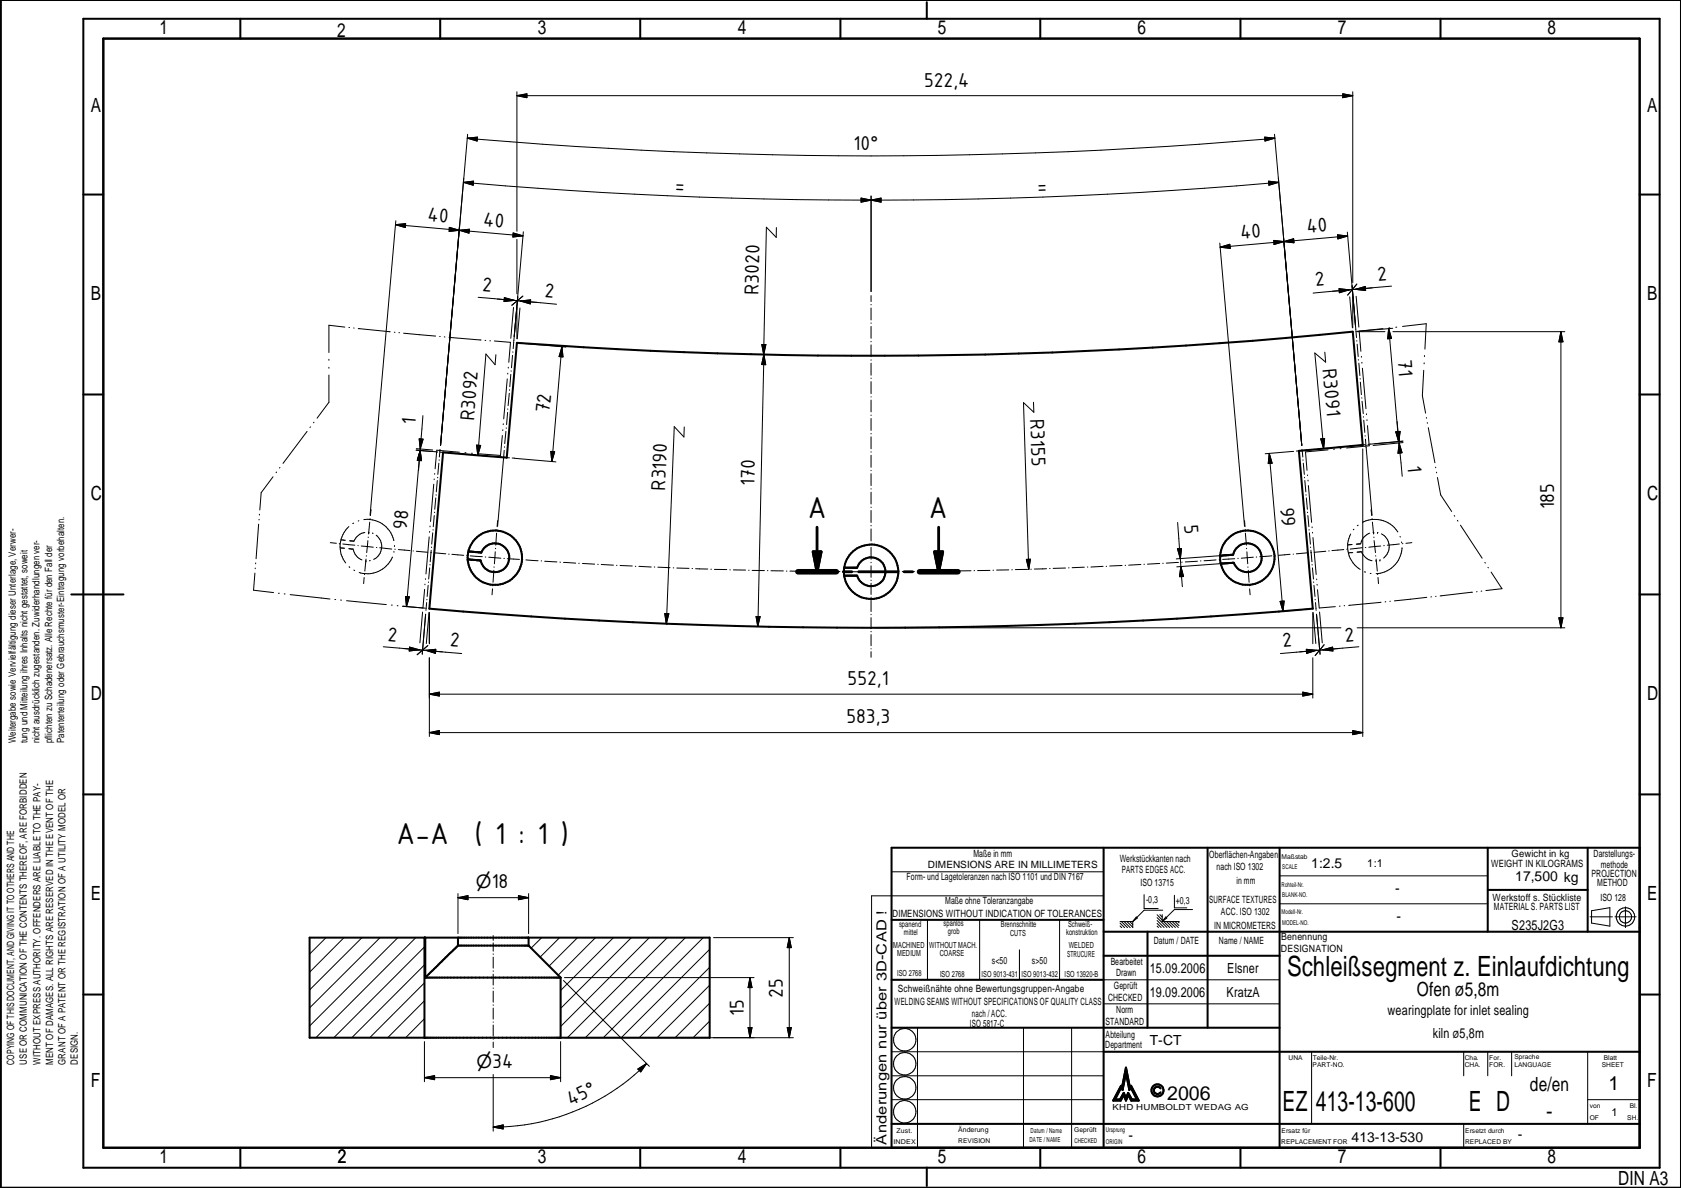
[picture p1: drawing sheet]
<svg xmlns="http://www.w3.org/2000/svg" width="420mm" height="297mm" viewBox="0 0 420 297" stroke-linecap="round" stroke-linejoin="round" font-family="sans-serif">
<g fill="none" stroke="#000" stroke-width=".25">
<path d="M116.8 34.5l2.5-.2-.1 1zM116.8 34.5a1147.5 1147.5 0 0 0 201.7 0M116.8 33.6l-6.7 77.7M129.2 23.9l2.4-.5v1zM129.2 23.9h208.8M129.2 22.9v34.9M316 34.3l2.5 .2-2.4 .8zM318.4 33.6l6.8 77.7M335.5 23.4l2.5 .5-2.5 .5zM338 22.9v47.7M98.8 56.2l2.5-.3v1zM98.8 56.2l31.9 2.7"/>
<path d="M98.9 55.2l-6.4 73.6M112.3 56.8l2.5 .8-2.6 .2zM114.8 57.6l2.5-.3-.1 1zM115.8 45.6l2.5-.3-.1 1zM115.8 45.6a1168.5 1168.5 0 0 0 203.7 0M128.2 58.2l2.5 .7-2.6 .3zM129.2 59.8v13.6M130.8 57.9l-2.5 27.4M194 56.9l-.1 2.4-2.4-2.5-2.2 99.8M215.1 49.5l2.5 .5-2.5 .5zM215.1 49.5l5 1v-1l-5 1zM217.6 50l2.5-.5v1z"/>
<path d="M217.6 49v23.9M317 45.3l2.5 .3-2.5 .7zM334.2 58.7l2.5 .3-2.4 .7zM336.6 58l2.1 24.5M336.7 59l-31.8 2.8M119.5 74.3l9 .8M124.3 74.7l4.9 .5M126 74.4l2.5 .7-2.6 .3zM128.3 76.8l-.7 7.7M128.5 75.1l.7 .1M129.2 76.9v7.8M129.2 75.2l5 .4"/>
<path d="M129.2 75.2h.8M129.4 74.2l-.9 9.9M129.9 77l-.7 7.7M130 75.2l2.6-.3-.1 1.1zM130 75.2l9.1 .8M130.6 74l-2.7 2.3M217.6 73.9v1.5M217.6 76.1v.1M217.6 77v3M304.8 60.8l6.1 70.7M304.9 61.8l2.4-.7 .1 1zM318.3 60.1l2.5 .3-2.5 .7z"/>
<path d="M318.3 60.1v1l4.9-1.4 .1 1zM320.8 60.4l2.4-.7 .1 1zM334.6 72.2l2.5 .2-2.5 .8zM337.1 72.4l-9 .9M337.2 74.2l.7 7.7M337.9 72.4h-.8M337.9 72.4l-5 .4M338 74.1v7.8M338.7 72.3l2.4-.7 .1 1zM338.7 72.3l-.8 .1M338.8 74.1l.7 7.7M339 71l-2.3 2.8"/>
<path d="M342.9 71.9l-5 .5M347.7 71.5l-6.5 .6M82.2 89.8v.3M82.2 91.8v.2M82.2 93.7v6.8l-3 4M86.2 81.8l-4-.5v6.8M87.2 81.8l.1 .1M88.4 82h.1M89.5 82.1l8 .8M98.5 83l.2 .1M99.7 83.2h.1M100.8 83.3l8 .7"/>
<path d="M109.9 84.1h.1M111 84.2h.2M112.2 84.3l8 .7M121.2 85.1h.2M122.4 85.2h.2M123.5 85.2l4 .4-.4 5M123.9 88.7l-.2 2.5-2.3-2.7-2 25.3M126.7 94.7l-.8 10M126.9 93.3v.2M127 91.8v.2M127.2 98.3l-.2 3.1M127.3 97.4v.1"/>
<path d="M127.6 93.6l-.2 3.1M127.7 92.7v.1M128.1 88.8l-.3 3.1M128.1 87.9v.2M128.3 85.4l-.1 1.7M130.1 85.8l11.3 1M140.4 86.7l.3 2.5-1-.1zM140.4 86.7l-2.5 28.7M190.3 86.1h1.1l-.6 2.5zM190.3 86.1h1.1l-1.1 5 1 .1zM190.9 88.6l.4 2.6-1-.1zM217.6 80.7v.1"/>
<path d="M217.6 81.6v2.9M217.6 85.3v.1M217.6 86.2v3M217.6 89.9v.2M217.6 90.8v3M217.6 94.5v.1M217.6 95.4v3M217.6 99.1v.1M217.6 100v3M331 88l.2 2.5-2.7-2.3 2.2 23.9M338.8 82.7l.1 1.7M339 85.1v.2"/>
<path d="M339 82.9h7M339.1 86l.2 3.1M339.4 89.9v.1M339.5 90.8l.3 3.1M339.8 94.6v.1M339.9 95.5l.2 3.1M340.1 89.1v.2M340.2 99.4l.1 .1M340.3 90.6v.2M340.4 92l.9 10.2M345.5 82.1l-5.9 .7 .4 5M347 82.1l.7 2.5-1 .1z"/>
<path d="M347 82.1l2.5 28.3M347.3 81.9l-.3 .1M348 82.1l-9 .7M348 82.9h43M349 81.8h-.3M350.4 81.6l6-.7-.4 6.4M355.7 92.5l-.3 6.4 .8 4.4M355.8 90.7v.2M355.9 88.9v.2M390 82.9l.5 2.5h-1zM390 82.9v74M68.2 119.2l-2.9 3.9-.4 4.4"/>
<path d="M69.1 118l-.1 .1M69.9 116.8l-.1 .2M76.7 107.8l-6 8M77.6 106.7l-.2 .2M78.5 105.5l-.2 .2M104 112.1l4.1 .4M104.7 109.7l1 .1-.7 2.4zM105 112.6l.2 2.5-.9-.1zM105 112.6l.3 2.5h-1zM105 112.6l-3.4 39M105 112.6l-.4 5M105 112.2v.4"/>
<path d="M105.7 103.9l-.7 8.3M107.7 112.9l-3.7-.4 5.3 .5M108.5 119.7v.2M108.6 118.4v.1M109.3 119.3v.1M109.6 115.8l-.2 2.8M109.7 114.9v.2M109.9 112.6l-.1 1.6M109.9 112.3v.2M110 113l1.3 .1M112 113.2l2 .2M114.6 113.4h.1"/>
<path d="M114.8 113l-5.7-.5-.4 4.7M115.4 113.5l2.5 .2M116.2 113.2h.2M117.8 113.3h.2M118.6 113.7h.1M119.1 111.3h1l-.7 2.5zM119.4 113.8l2.5 .2M122.6 114h.1M123.4 114.1l1.9 .2M125.5 108.8l-.5 5-5.5-.4M125.6 107.4v.2M125.8 105.9l-.1 .2"/>
<path d="M125.8 114.4l-1.5 17.1M126 112.6l-.1 1.7M126 114.3l1.3 .1M126.1 111.7v.1M126.4 107.8l-.3 3.1M126.5 106.9v.2M126.8 103.1l-.2 3M126.9 102.2v.1M128 114.5h.6M128.6 114.6l10.3 .8M137.6 112.8l1 .1-.7 2.5zM171 106.7l-.1 2.5-2.4-2.6-2 49.3"/>
<path d="M217.6 103.7v.1M217.6 104.6v3M217.6 108.3v.2M217.6 109.2v3M217.6 112.9v.1M217.6 113.8v3M217.6 117.6h.1M217.6 118.4v3M258.2 100.5l.1 2.5-2.6-2.4 1.3 41.7M317.1 113.3l.7 2.5-.9 .1zM317.1 113.3l3.5 39.5M323.2 112.8l-7.1 .6"/>
<path d="M325.2 112.6l-1.3 .1M325.3 112.3v.2M325.4 112.6l.1 1.6M325.5 114.9v.2M325.6 115.8l.3 2.8M325.9 119.3v.1M326.7 118.7v.2M327.8 112.4l-1.9 .2M328.5 112.3h.1M330 109.7l1-.1-.3 2.5zM331.8 112.4l-5.6 .5 .4 4.7M331.8 112l-2.6 .2"/>
<path d="M332.6 111.9l-.1 .1M333.4 112.3h-.2M334.8 112.1h.3M335.8 111.6l-2.6 .3M336.4 111.6h.1M339.1 111.3l-1.9 .2M340.3 100.3l.3 3.1M340.5 112.2v71.9M340.7 104.1v.2M340.7 105l.3 3.1M341.1 108.9v.1M341.1 111.1l-1.3 .2"/>
<path d="M341.2 109.8l.1 1.7M341.3 111.6l1.5 17.2M341.4 103.4v.2M341.5 104.9v.2M341.7 106.4l.4 5-5.6 .6M348.7 108l1.1-.1-.3 2.5zM348.8 107.9l1-.1-.3 2.6zM349.1 105.4l.4 5M349.5 110.4l.1 .3M349.6 110.7l.7 2.5-1 .1zM349.6 110.7l.7 8.3M350.4 110.3l-8.6 .8"/>
<path d="M350.6 110.6l-7.5 .7M350.6 110.2l-7.2 .7M356.4 104.4v.1M356.6 105.6v.2M356.9 106.9l1.6 8.8M358.7 116.8v.1M358.9 118v.2M359.1 119.3l.9 4.4 2.7 4.1M64.6 131l-.6 8.6M64.7 129.8v.2M64.8 128.5v.2M82.5 135.6l1.5 .2"/>
<path d="M84.8 135.9h.1M85 136.9l1.1 .1M85.2 134.9l1 .1M85.6 136l3.1 .3M87.1 137.2h1.1a3.6 3.6 0 0 0 2.2 2.7M87.2 131.6a6.7 6.7 0 0 0-.8 9.1M88.4 130.8h-.3M89.4 136.3l.1 .1M89.7 130.2h-.2M90.3 136.5l1.5 .1M90.9 129.9a6.8 6.8 0 0 1 7.5 5.2M91.2 133.1a3.6 3.6 0 0 0-2.8 2.1h-1.1"/>
<path d="M91.4 139.7l-.2 3M91.5 138.9v.1M91.8 136.6l-.2 1.5M91.8 136.6l1.5 .2M91.9 135.1l-.1 1.5M92 134.2v.2M92 133h.2M92.2 133h.1M92.4 130.5l-.3 3M92.5 129.6v.1M92.7 127.4l-.2 1.5M93.1 133.3h.1"/>
<path d="M94 133.8a3.6 3.6 0 0 1-.6 6M94 136.9h.2M94.9 136.9l3 .3M98 139.2a6.8 6.8 0 0 1-8.2 3.9M98.4 137.8v.2M98.6 136.3v.3M98.6 137.3h.2M99.5 137.4l2.9 .2M103.2 137.7h.1M104 137.8l2.9 .2M107.2 134.2l-.8 9.3M107.4 132.8l-.1 .2"/>
<path d="M107.4 131.5v.2M107.7 138.1h.1M107.7 137.5l-.2 2.9M107.8 136.7v.2M108.1 133.2l-.2 2.8M108.2 132.4v.1M108.4 121l-.8 9.3M108.5 138.2l2.9 .2M108.5 128.9l-.3 2.7M108.6 128v.1M108.9 124.5l-.3 2.8M109 123.7v.1"/>
<path d="M109.3 120.1l-.3 2.8M112.1 138.5h.1M112.9 138.5l3 .3M116.6 138.8l.2 .1M117.5 138.9l3 .2M121.2 139.2h.2M122.1 139.3l3 .2M123.7 137.9l-.2 3M123.8 137v.2M124.1 133.3l-.2 3M124.2 132.4v.1M124.3 130.1l-.1 1.5"/>
<path d="M125.9 139.6h.1M126.7 139.6l3.1 .2M130.5 139.9h.1M131.4 139.9l3 .3M217.6 122.1v.2M217.6 123v3M217.6 126.7v.2M217.6 127.6v3M217.6 131.3v.1M217.6 132.2v3M217.6 136h.1M217.6 136.8v3"/>
<path d="M256.4 139.8h1.1l-.5 2.5zM294.2 137.2l1-.1-.3 2.5zM294.2 130.6l.7 9M294.9 139.6l.5 7M303.8 139.9l-3 .3M304.6 139.9h.1M305.5 138.8l-11.6 .9M308.5 139.6l-3 .2M309.3 139.6h.1M310.9 130.1l.2 1.5M311.1 132.4v.1M311.2 133.3l.2 3"/>
<path d="M311.5 137v.2M311.5 137.9l.1 1.5M311.6 139.4l.2 1.5M311.6 139.4l-1.5 .1M313.1 139.3l-1.5 .1M313.9 139.2h.1M317.8 138.9l-3 .2M318.6 138.8l-.1 .1M322.3 138.5l-2.9 .3M323.1 138.5h.1M326 120.1l.3 2.8M326.3 123.7v.1"/>
<path d="M326.4 124.5l.2 2.8M326.7 128v.1M326.8 138.2l-2.9 .2M326.8 128.9l.2 2.7M326.8 120v.2M326.9 121.4l.8 9.1M327.1 132.4v.1M327.2 133.2l.2 2.8M327.5 136.7v.2M327.5 138.1h.2M327.5 137.5l.3 2.9M327.8 131.7v.2"/>
<path d="M327.9 133l.1 .2M328 134.4l.8 9.2M331.3 137.8l-3 .2M332 137.7h.1M335.7 137.4l-2.9 .2M336.5 137.3h.1M337.5 133.5a6.7 6.7 0 0 0 2.3 8.8M337.8 136.1l-1.1 .1M338 138.1l-1.1 .1M338.3 132.3l-.2 .1M339 138l1.1-.1a3.8 3.8 0 0 0 2.7 2.3M339.3 131.3l-.2 .1"/>
<path d="M340.4 136.9l-3 .3M340.4 130.5a6.8 6.8 0 0 1 8.8 2.5M341.1 136.9h.1M342.2 133.3a3.4 3.4 0 0 0-2.2 2.6l-1.1 .1M342.6 127.4l.1 1.5M342.8 129.6v.1M342.9 130.5l.3 3M343.1 133h.1M343.2 133h.1M343.3 134.2v.2M343.3 135.1l.2 1.5M343.5 136.6l.2 1.5"/>
<path d="M343.5 136.6l-1.5 .2M343.7 138.9v.1M343.8 139.7l.3 3M344.2 133.1h.1M344.8 140h.1M344.9 139.9l-.1 .1M345 136.5l-1.5 .1M345.1 133.4a3.6 3.6 0 0 1 .6 6.1M345.9 136.3l-.2 .1M349.6 136l-3 .3M349.8 134.1l.1 .1M350.2 135.5v.2"/>
<path d="M350.3 136.9a6.8 6.8 0 0 1-6.5 6.5M350.4 135.9h.1M352.8 135.6l-1.5 .2M363.3 128.9l.2 .1M364.1 130l.2 .3M364.9 131.3l5.4 8.2M63.7 143.2l-.4 4.3 5 .6M63.8 142v.1M63.9 140.7v.2M69.6 148.3h.2M71 148.4h.2M72.5 148.6l9.9 1.1"/>
<path d="M83.7 149.8h.2M85.1 150h.2M86.6 150.1l9.9 1M87.2 141.7l.2 .1M88.4 142.5l.2 .1M91 144.3l-.1 1.6M91.1 143.5v.1M91.3 140.2h.1M91.4 140.2h.1M92.5 140.1l-.2 .1M97.8 151.2h.2M99.2 151.4h.2"/>
<path d="M100.5 151.5l5.8 .5M101.3 149.1l1 .1-.7 2.4zM105.6 153l-.7 7.7M106.1 147.3l-.4 4.7-5-.5M106.2 146v.2M106.3 144.6v.2M106.3 153.5l-.8 10M106.4 152.4v.2M106.6 150.6l-.1 1.6M106.7 149.8l-.1 .1M107 146.3l-.3 2.8M107.1 145.4v.2"/>
<path d="M107.2 153.1l-.7 7.7M107.3 153.1v7.8M107.4 141.9l-.3 2.8M107.4 141.1v.1M123.1 147.2l-.2 1.5M123.1 146.3v.1M123.4 142.5l-.2 3M123.4 141.7v.1M135.2 140.2h.1M136.1 140.3l3 .2M139.9 140.5h.1M140.8 140.6l3 .1"/>
<path d="M144.6 140.8h.1M145.5 140.8l3.1 .2M149.3 141h.2M150.2 141.1l3.1 .2M154 141.3h.2M154.9 141.3l3.1 .2M158.7 141.6h.2M159.6 141.6l3.1 .1M163.5 141.7h.1M164.4 141.8l3 .1M166.1 153.4h1l-.6 2.5zM168.2 141.9h.1"/>
<path d="M169.1 142l3 .1M172.9 142.1h.1M173.8 142.1l3 .1M177.6 142.3h.1M178.5 142.3l3.1 .1M182.3 142.4h.2M183.2 142.4l3.1 .1M187 142.5h.2M187.9 142.6h3.1M188.9 154.1h1l-.6 2.5zM191.7 142.6l.2 .1M192.6 142.7h3.1"/>
<path d="M196.5 142.7h.1M197.4 142.7l3.1 .1M201.2 142.8h.1M202.1 142.8h3.1M205.9 142.9h.1M206.8 142.9h3.1M210.6 142.9h.1M211.5 142.9h3M215.2 142.9h.2M216.1 142.9h3.1M217.6 140.5v.2M217.6 141.4v2.9"/>
<path d="M217.6 145v.1M217.6 145.8v2.8M217.6 149.3v.1M217.6 150.1v2.7M217.6 153.5v.2M217.6 154.4v2.7M217.6 157.8v.1M217.6 158.6v2.8M218.7 156.9h116.3M219.9 142.9h.1M223.8 142.9h-3M224.5 142.9h.2"/>
<path d="M225.4 142.9h3.1M229.2 142.9h.2M230.1 142.8h3.1M234 142.8h.1M237.9 142.7l-3 .1M238.7 142.7h.1M242.6 142.7h-3M243.5 142.6l-.1 .1M247.3 142.6h-3M248.1 142.5h.1M252 142.4l-3 .1M252.9 142.4h-.1"/>
<path d="M256.7 142.3l-3 .1M257.5 142.3h.2M261.5 142.1l-3.1 .1M262.2 142.1h.2M266.2 142l-3.1 .1M267 141.9h.1M270.9 141.8l-3 .1M271.7 141.7h.1M275.6 141.6l-3 .1M276.4 141.6h.1M280.4 141.3l-3.1 .2M281.1 141.3h.1"/>
<path d="M285 141.1l-3 .2M285.8 141h.1M289.7 140.8l-3 .2M290.5 140.8h.1M294.4 140.6l-3 .1M295 141.6l.7 2.5h-1zM295.4 140.5h-.2M299.2 140.3l-3.1 .2M299.9 140.2h.2M305.6 140.8l-11.6 .9M311.8 141.7v.1M311.9 142.5l.2 3"/>
<path d="M312.2 146.3v.1M312.2 147.2l.1 1.5M319.8 150.3l1-.1-.2 2.6zM327 152.2l-7.4 .6M327.8 141.1v.1M327.9 141.9l.3 2.8M328 153.1v7.8M328.1 153.1l.7 7.7M328.2 145.4v.2M328.3 146.3l.3 2.8M328.6 149.8v.1M328.7 150.6l.1 1.6"/>
<path d="M328.8 152.4v.2M328.9 153.5l.9 10M329 144.7v.2M329.1 146v.2M329.2 147.4l.4 4.6 4-.4M329.7 153l.7 7.7M334.6 151.5h.2M336 151.4h-.2M339.1 156.9h51.9M340.9 142.9l.3 .1M342.3 143.3h.3M343.7 140.2h.2"/>
<path d="M344.2 143.5v.1M344.3 144.3l.1 1.6M345.1 150.5l-8.1 .8M346.2 150.4h-.1M347.4 150.3h-.1M356.5 149.3l-8.1 .9M357.7 149.2h-.2M358.8 149l-.1 .1M367.9 148l-8.1 1M368.9 147.9h.1M370.2 147.7l-.1 .1M371 140.6l.1 .1"/>
<path d="M371.8 141.8l.1 .1M372.6 143l2.7 4.1-4.1 .5M389.5 154.4h1l-.5 2.5zM95.8 161.7l9 .7M102.3 161.7l2.5 .7-2.6 .3zM103.1 162.3l12.3 1M104.8 162.4l1.6 .1M106.4 162.5l2.5-.2-.1 1zM106.4 162.5l2.4 .3M106.9 161.4l-2.7 2.2M107.3 173.5l2.5-.5v1zM107.3 173.5h220.7"/>
<path d="M107.3 164.4v19.7M217.6 162.1v.1M217.6 162.9v1.4M325.5 173l2.5 .5-2.5 .5zM326.4 162.3l2.5 .2-2.4 .8zM328 164.4v10.1M328.9 162.5l-2.5 .3M330.5 162.4l2.5-.7v1zM330.5 162.4l-1.6 .1M330.8 161.1l-2.2 2.8M339.5 161.7l-19.6 1.6M107.3 183.1l2.5-.5v1z"/>
<path d="M107.3 183.1h233.2M338 182.6l2.5 .5-2.5 .5zM222.8 217.9h52.9M319.7 218.9h52M81.5 234.4l-4.1 4.1M85.9 234.4l-8.5 8.6M90.4 234.4l-13 13M95 234.4l-17.6 17.5M99.4 234.4l-22 22M103.9 234.4l-25 25M106 236.7l-22.6 22.7M114.4 224.4l2.5-.5v1z"/>
<path d="M114.4 224.4h17.7M114.4 223.4v9.9M123.2 233.8v.2M123.2 234.2v.8M123.2 235.7v2M123.2 238.4v.1M123.2 239.2v2.8M129.5 223.9l2.6 .5-2.6 .5zM132.1 223.4v9.9M135.3 234.4l-2.6 2.6M139.8 234.4l-4.9 4.8M144.3 234.4l-7.1 7.1"/>
<path d="M148.8 234.4l-9.4 9.3M153.3 234.4l-13.2 13.2M157.8 234.4l-17.7 17.6M162.2 234.4l-22.1 22.2M166.7 234.4l-24.9 25M171.3 234.4l-25.1 25M175.7 234.4l-25 25M177.3 237.3l-22.1 22.1M178.3 234.4h19.9M197.2 234.4l.5 2.4h-1zM197.2 234.4v25M231.7 229.9v15"/>
<path d="M244.8 229.9v15M254.7 237.4v7.5M264.7 229.9v15M275.7 223.9h-57.9v63M279.8 230.7l1.2 1.2M279.8 231.4l.5 .5M279.8 230.3h3.2M280.2 230.3l1.5 1.6M280.9 230.3l1.5 1.6M281.6 230.3l1.4 1.5M282.3 230.3l.7 .8M283 230.3v1.6"/>
<path d="M283.9 229.2l.3 .2-1.2 .9zM285.9 223.6v3.5h3.5M289.1 229.4l2.5 2.4M289.1 230.1l1.7 1.7M289.1 230.8l1 1M289.1 231.5l.3 .3M289.1 228.6l1.3 1.4M289.8 228.6l.6 .6M290.4 230.3h4.3M290.4 228.6v1.7M290.5 227.5h-4.6l-2.9 2.8M290.8 230.3l1.4 1.5"/>
<path d="M291.3 229.2l.2 .2-1.1 .9zM291.5 230.3l1.5 1.5M292.2 230.3l1.5 1.5M292.9 230.3l1.5 1.5M293.4 223.8v3.1h3.1M293.6 230.3l1 1M294.3 230.3l.3 .4M298 227.3h-4.6l-3 3M319.7 225.9h52M397.3 229.1h5.6M397.7 227.6l4.5-.7v4.6l-4.5-.8zM403.5 229.1h5.3"/>
<path d="M406.1 226.7v5.2M106 259.1l-.2 .3M106 254.6l-4.7 4.8M106 250.1l-9.1 9.3M106 245.7l-13.6 13.7M106 241.2l-18.1 18.2M123.2 242.6v.2M123.2 243.5v2.7M123.2 246.9v.1M123.2 247.7v2.8M123.2 251.2v.1M123.2 252v2.7"/>
<path d="M123.2 255.4v.1M123.2 256.2v2.8M123.2 259.7h.1M140.8 245.1l21.4 21.4M141 259.4h57.2M141 244.3h47.4M177.3 255.2l-4.1 4.2M177.3 250.7l-8.6 8.7M177.3 246.2l-13.1 13.2M177.3 241.8l-17.6 17.6M186.9 256.8h1l-.5 2.6zM187.4 244.3l.5 2.5h-1z"/>
<path d="M187.4 244.3v15.1M196.7 256.8h1l-.5 2.6zM229.2 256.9v30M255.7 256.9v30M267.7 256.9v30M275.7 250.9h44M275.7 244.9h44M106 269.3l2.6-.5v1.1zM106 269.3h34.1M106 260.3v10.1M123.2 260.5v1.3M123.2 268.5v14.2"/>
<path d="M137.5 268.8l2.6 .5-2.6 .6zM140.1 260.3v10.1M159.4 267.2l2.1-1.4-1.4 2.1zM161.5 265.8a54.3 54.3 0 0 1-38.3 15.9M222.8 268.9h52.9M222.8 262.9h52.9M222.8 274.9h52.9M278.2 275.1l.4-.3 1.4 .3zM278.6 274.8h1.2l.2 .3zM280.1 271.8l-1.5 3-.4 .3zM280.1 271.4v.4l-1.9 3.3zM280.1 271.4l.3 .4h-.3z"/>
<path d="M280.1 271.8h.3l.1 .6zM280.7 273.7l.6 .7v.7zM280.7 273.7l-.7 1.4-.2-.3zM280.8 273.2l.5 1.2-.6-.7zM280.8 273.2l-.1 .5-.9 1.1zM281.3 268.1l1 3.7-.1 .6zM281.3 268.1l-.8 4.3-.1-.6zM281.3 266.9l1 4.9-1-3.7zM281.3 266.9v1.2l-.9 3.7zM281.9 273.2l.9 1.6-.9-1.1zM281.9 273.2v.5l-.6 .7zM281.9 273.7l.9 1.1-.2 .3z"/>
<path d="M281.9 273.7l-.6 1.4v-.7zM282.3 271.8h.3l-.4 .6zM282.6 271.8l1.9 3.3-.4-.3zM282.6 271.4v.4h-.3zM282.6 271.4l1.9 3.7-1.9-3.3zM282.6 275.1l1.5-.3 .4 .3zM282.8 274.8h1.3l-1.5 .3zM327.7 262.9v18M365.7 262.9v6M371.7 262.9v6M377.7 262.9v6M396.7 274.9h13"/>
<path d="M396.7 262.9v18M123.2 281.7l2.5-.5v1zM365.7 280.9v6"/>
<circle cx="406.1" cy="229.2" r="1.53"/>
<circle cx="406.1" cy="229.2" r="2.3"/>
<circle cx="226.1" cy="259.9" r="2.8"/>
<circle cx="226" cy="277.9" r="2.79"/>
<circle cx="226" cy="265.9" r="2.79"/>
<circle cx="226.1" cy="271.9" r="2.81"/>
</g>
<g fill="none" stroke="#000" stroke-width=".51">
<path d="M.2 0h419.8v296.9h-419.8zM20.8 4.7h393.9v287.2h-393.9zM25.8 9.6h383.9v277.3h-383.9zM60 4.7v4.9M110 4.7v4.9M160 4.7v4.9M210 4.7v4.9M231.6 .6v4.1M259.9 4.7v4.9M309.9 4.7v4.9M359.9 4.7v4.9M20.8 48.6h5"/>
<path d="M409.7 48.6h5M20.8 98.6h5M129.2 85.7a1208.1 1208.1 0 0 0 208.8-2.8l2.5 28.3-16 1.5 3.5 39.4a1276 1276 0 0 1-220.7 0l3.4-39 15.9 1.3zM409.7 98.6h5M117 137.8l3.3 .3a3.6 3.6 0 0 1 5.7-1.5 3.6 3.6 0 0 1-.5 5.9 3.6 3.6 0 0 1-5.4-2.4l-3.3-.3M304.9 138.9l3.1-.2a3.6 3.6 0 0 1 4.9-2.7 3.6 3.6 0 0 1 1.7 5.3 3.6 3.6 0 0 1-5.6 .5l-.7-1.1-3.3 .2M17.8 148.6h13M210.9 141.9h3.3a3.6 3.6 0 0 1 5.5-2 3.6 3.6 0 0 1 0 5.9 3.6 3.6 0 0 1-5.5-1.9h-3.3M409.7 148.6h5M20.8 198.6h5M409.7 198.6h5M275.7 211.9v75"/>
<path d="M301.7 211.9v45M319.7 211.9v75M371.7 211.9v21M396.7 211.9v21M409.7 211.9h-186.9v75M77.4 234.4h99.9v25h-99.9zM106 234.4v25M106.3 234.4v9.9M114.4 236.3h17.7M114.4 236.3l-8.1 8M114.4 234.4v1.9M132.1 234.4v1.9"/>
<path d="M132.1 236.3l8 8M222.8 229.9h52.9M275.7 238.9h44M275.7 232.9h134M286.7 232.9v24M371.7 222.4h25M20.8 248.6h5M106.3 244.3h33.8M140.1 244.3v15.1M222.8 256.9h96.9M222.8 244.9h52.9M409.7 248.6h5"/>
<path d="M275.7 262.9h134M281.3 268.1l.9 4.3 .4-.6 1.5 3h-1.3l-.9-1.6-.6 1.2-.5-1.2-1 1.6h-1.2l1.5-3 .4 .6zM281.3 266.9l1 4.9 .3-.4 1.9 3.7h-1.9l-.7-1.4-.6 1.4-.6-1.4-.7 1.4h-1.8l1.9-3.7 .3 .4zM290 272.1a.91 .91 0 0 0-1.4-.3 .91 .91 0 0 0 0 1.4 .91 .91 0 0 0 1.4-.2M60 286.9v5M160 286.9v5M210 286.9v5M222.8 280.9h186.9M231.6 291.8v4.6M259.9 286.9v5M309.9 286.9v5M359.9 286.9v5"/>
<circle cx="123.6" cy="139.4" r="6.8"/>
<circle cx="311.6" cy="139.4" r="6.8"/>
<circle cx="217.6" cy="142.9" r="6.8"/>
<circle cx="289.2" cy="272.5" r="1.5"/>
</g>
<g fill="#000">
<path d="M116.8 34.5l2.5-.2-.1 1zM129.2 23.9l2.4-.5v1zM316 34.3l2.5 .2-2.4 .8zM335.5 23.4l2.5 .5-2.5 .5zM98.8 56.2l2.5-.3v1zM112.3 56.8l2.5 .8-2.6 .2zM114.8 57.6l2.5-.3-.1 1zM115.8 45.6l2.5-.3-.1 1zM128.2 58.2l2.5 .7-2.6 .3zM215.1 49.5l2.5 .5-2.5 .5zM217.6 50l2.5-.5v1zM317 45.3l2.5 .3-2.5 .7z"/>
<path d="M320.8 60.4l2.4-.7 .1 1zM334.2 58.7l2.5 .3-2.4 .7zM126 74.4l2.5 .7-2.6 .3zM130 75.2l2.6-.3-.1 1.1zM304.9 61.8l2.4-.7 .1 1zM318.3 60.1l2.5 .3-2.5 .7zM334.6 72.2l2.5 .2-2.5 .8zM338.7 72.3l2.4-.7 .1 1zM140.4 86.7l.3 2.5-1-.1zM190.3 86.1h1.1l-.6 2.5zM190.9 88.6l.4 2.6-1-.1zM347 82.1l.7 2.5-1 .1z"/>
<path d="M390 82.9l.5 2.5h-1zM104.7 109.7l1 .1-.7 2.4zM105 112.6l.2 2.5-.9-.1zM105 112.6l.3 2.5h-1zM119.1 111.3h1l-.7 2.5zM137.6 112.8l1 .1-.7 2.5zM317.1 113.3l.7 2.5-.9 .1zM330 109.7l1-.1-.3 2.5zM348.7 108l1.1-.1-.3 2.5zM348.8 107.9l1-.1-.3 2.6zM349.6 110.7l.7 2.5-1 .1zM203.2 137.9h2l-1.1 5z"/>
<path d="M233.5 137.9h2l-1 5zM256.4 139.8h1.1l-.5 2.5zM294.2 137.2l1-.1-.3 2.5zM101.3 149.1l1 .1-.7 2.4zM166.1 153.4h1l-.6 2.5zM188.9 154.1h1l-.6 2.5zM295 141.6l.7 2.5h-1zM319.8 150.3l1-.1-.2 2.6zM389.5 154.4h1l-.5 2.5zM102.3 161.7l2.5 .7-2.6 .3zM106.4 162.5l2.5-.2-.1 1zM107.3 173.5l2.5-.5v1z"/>
<path d="M325.5 173l2.5 .5-2.5 .5zM326.4 162.3l2.5 .2-2.4 .8zM330.5 162.4l2.5-.7v1zM107.3 183.1l2.5-.5v1zM338 182.6l2.5 .5-2.5 .5zM114.4 224.4l2.5-.5v1zM129.5 223.9l2.6 .5-2.6 .5zM197.2 234.4l.5 2.4h-1zM186.9 256.8h1l-.5 2.6zM187.4 244.3l.5 2.5h-1zM196.7 256.8h1l-.5 2.6zM106 269.3l2.6-.5v1.1z"/>
<path d="M137.5 268.8l2.6 .5-2.6 .6zM159.4 267.2l2.1-1.4-1.4 2.1zM280.1 271.8l-1.5 3-.4 .3zM280.1 271.4v.4l-1.9 3.3zM278.6 274.8h1.2l.2 .3zM278.2 275.1l.4-.3 1.4 .3zM280.1 271.4l.3 .4h-.3zM280.1 271.8h.3l.1 .6zM281.3 268.1l-.8 4.3-.1-.6zM280.7 273.7l-.7 1.4-.2-.3zM280.8 273.2l.5 1.2-.6-.7zM280.8 273.2l-.1 .5-.9 1.1z"/>
<path d="M281.3 268.1l1 3.7-.1 .6zM280.7 273.7l.6 .7v.7zM281.9 273.7l-.6 1.4v-.7zM281.3 266.9v1.2l-.9 3.7zM281.9 273.2l.9 1.6-.9-1.1zM281.9 273.2v.5l-.6 .7zM282.3 271.8h.3l-.4 .6zM282.6 271.4v.4h-.3zM281.3 266.9l1 4.9-1-3.7zM282.6 271.4l1.9 3.7-1.9-3.3zM282.8 274.8h1.3l-1.5 .3zM281.9 273.7l.9 1.1-.2 .3z"/>
<path d="M282.6 271.8l1.9 3.3-.4-.3zM282.6 275.1l1.5-.3 .4 .3zM123.2 281.7l2.5-.5v1z"/>
</g>
<path d="M203.2 137.9h2l-1.1 5zM204.1 131.8v11.1M233.5 137.9h2l-1 5zM234.5 131.8v11.1M199.4 142.9h9.6M210.7 142.9h2.1M214.5 142.9h9.6M225.9 142.9h2.1M229.7 142.9h9.6" fill="none" stroke="#000" stroke-width=".71"/>
<path d="M199.4 142.9h9.6M229.7 142.9h9.6" fill="none" stroke="#000" stroke-width="1.4"/>
<g font-size="8.1">
<text x="201.9" y="129.4">A</text>
<text x="232.1" y="129.4">A</text>
<text x="99.1" y="211">A-A</text>
<text x="118.5" y="211">( 1 : 1 )</text>
</g>
<g font-size="7">
<text x="321.6" y="243.9">Schleißsegment z. Einlaufdichtung</text>
<text x="320.5" y="277.8">EZ</text>
<text x="328.8" y="277.6">413-13-600</text>
<text x="367" y="277.6">E D</text>
</g>
<g font-size="5.4">
<text x="230.9" y="21.7">522,4</text>
<text x="213.2" y="37.4">10°</text>
<text x="168.6" y="47.9" transform="rotate(2 168.6 47.9)">=</text>
<text x="259.2" y="48.2" transform="rotate(-2 259.2 48.2)">=</text>
<text x="106.8" y="55.3" transform="rotate(5 106.8 55.3)">40</text>
<text x="120.6" y="56.5" transform="rotate(5 120.6 56.5)">40</text>
<text x="310" y="59.8" transform="rotate(-5 310 59.8)">40</text>
<text x="326.6" y="58.3" transform="rotate(-5 326.6 58.3)">40</text>
<text x="328.7" y="71.6" transform="rotate(-5 328.7 71.6)">2</text>
<text x="344.3" y="70.2" transform="rotate(-5 344.3 70.2)">2</text>
<text x="120.4" y="72.8" transform="rotate(5 120.4 72.8)">2</text>
<text x="136" y="74.2" transform="rotate(5 136 74.2)">2</text>
<text x="189.5" y="73.7" transform="rotate(-89 189.5 73.7)">R3020</text>
<text x="349.2" y="90" transform="rotate(85 349.2 90)">71</text>
<text x="330.5" y="92.3" transform="rotate(85 330.5 92.3)">R3091</text>
<text x="103.8" y="106.3" transform="rotate(-85 103.8 106.3)">1</text>
<text x="118.4" y="105.3" transform="rotate(-85 118.4 105.3)">R3092</text>
<text x="137.3" y="103.3" transform="rotate(-85 137.3 103.3)">72</text>
<text x="257.4" y="104.8" transform="rotate(88 257.4 104.8)">R3155</text>
<text x="351.7" y="116.4" transform="rotate(85 351.7 116.4)">1</text>
<text x="166.2" y="122.6" transform="rotate(-88 166.2 122.6)">R3190</text>
<text x="188.5" y="121.5" transform="rotate(-89 188.5 121.5)">170</text>
<text x="295.8" y="131.3" transform="rotate(86 295.8 131.3)">5</text>
<text x="319.9" y="126.9" transform="rotate(85 319.9 126.9)">99</text>
<text x="388.3" y="127.3" transform="rotate(-90 388.3 127.3)">185</text>
<text x="101.6" y="132.4" transform="rotate(-85 101.6 132.4)">98</text>
<text x="96.7" y="160.1" transform="rotate(5 96.7 160.1)">2</text>
<text x="112.3" y="161.5" transform="rotate(5 112.3 161.5)">2</text>
<text x="320.5" y="161.7" transform="rotate(-5 320.5 161.7)">2</text>
<text x="336.1" y="160.3" transform="rotate(-5 336.1 160.3)">2</text>
<text x="211.8" y="171.2">552,1</text>
<text x="211.5" y="180.8">583,3</text>
<text x="122.8" y="221.9">18</text>
<text x="195.6" y="249.3" transform="rotate(-90 195.6 249.3)">25</text>
<text x="185.8" y="253.9" transform="rotate(-90 185.8 253.9)">15</text>
<text x="123" y="266.9">34</text>
<text x="142.7" y="276.4" transform="rotate(-26 142.7 276.4)">45°</text>
</g>
<g font-size="4.9">
<text x="39.8" y="8.6">1</text>
<text x="84.2" y="9.2">2</text>
<text x="134.4" y="8.5">3</text>
<text x="184.3" y="8.6">4</text>
<text x="234.3" y="8.5">5</text>
<text x="284.2" y="8.5">6</text>
<text x="334.3" y="8.6">7</text>
<text x="386.7" y="8.5">8</text>
<text x="22.7" y="28.1">A</text>
<text x="411.5" y="28.1">A</text>
<text x="22.7" y="75">B</text>
<text x="411.5" y="75">B</text>
<text x="22.7" y="125">C</text>
<text x="411.5" y="125">C</text>
<text x="22.7" y="175">D</text>
<text x="411.5" y="175">D</text>
<text x="22.7" y="225">E</text>
<text x="411.5" y="225">E</text>
<text x="354" y="249">Ofen ø5,8m</text>
<text x="22.7" y="271.6">F</text>
<text x="291.6" y="275">2006</text>
<text x="382.3" y="272.7">de/en</text>
<text x="401.8" y="272.5">1</text>
<text x="411.5" y="271.6">F</text>
<text x="386.3" y="279.3">-</text>
<text x="39.8" y="290.8">1</text>
<text x="84.4" y="290.8">2</text>
<text x="134.4" y="290.7">3</text>
<text x="184.3" y="290.8">4</text>
<text x="234.3" y="290.7">5</text>
<text x="284.2" y="290.7">6</text>
<text x="334.3" y="290.8">7</text>
<text x="386.7" y="290.7">8</text>
<text x="404.3" y="296.2">DIN A3</text>
</g>
<g font-size="4.6">
<text x="118.9" y="221.9">⌀</text>
<text x="119" y="266.9">⌀</text>
</g>
<g font-size="3.5">
<text x="327.6" y="217">1:2.5</text>
<text x="378.6" y="220.3">17,500 kg</text>
<text x="348.6" y="223.2">-</text>
<text x="348.9" y="230.2">-</text>
<text x="377.7" y="232.3">S235J2G3</text>
<text x="287.2" y="243.2">15.09.2006</text>
<text x="306.6" y="243.1">Elsner</text>
<text x="287.2" y="249.2">19.09.2006</text>
<text x="306.5" y="249.2">KratzA</text>
<text x="346.7" y="253.7">wearingplate for inlet sealing</text>
<text x="287.3" y="261.3">T-CT</text>
<text x="358" y="259.4">kiln ø5,8m</text>
<text x="221.5" y="286.1" transform="rotate(-90 221.5 286.1)">Änderungen nur über 3D-CAD !</text>
<text x="281.9" y="284.9">-</text>
<text x="337.7" y="285.4">413-13-530</text>
<text x="379.2" y="284.8">-</text>
</g>
<g font-size="2.8">
<text x="341.6" y="216.6">1:1</text>
<text x="402.6" y="279">1</text>
</g>
<g font-size="2.5">
<text x="3.9" y="185.8" transform="rotate(-90 3.9 185.8)">Weitergabe sowie Vervielfältigung dieser Unterlage, Verwer-</text>
<text x="6.9" y="185.8" transform="rotate(-90 6.9 185.8)">tung und Mitteilung ihres Inhalts nicht gestattet, soweit</text>
<text x="9.9" y="185.8" transform="rotate(-90 9.9 185.8)">nicht ausdrücklich zugestanden. Zuwiderhandlungen ver-</text>
<text x="13" y="185.8" transform="rotate(-90 13 185.8)">pflichten zu Schadenersatz. Alle Rechte für den Fall der</text>
<text x="16" y="185.8" transform="rotate(-90 16 185.8)">Patenterteilung oder Gebrauchsmuster-Eintragung vorbehalten.</text>
<text x="243.2" y="214.2">Maße in mm</text>
<text x="279.8" y="215.4">Werkstückkanten nach</text>
<text x="302.1" y="214.3">Oberflächen-Angaben</text>
<text x="377.7" y="214.1">Gewicht in kg</text>
<text x="398.2" y="214.2">Darstellungs-</text>
<text x="226.5" y="220">Form- und Lagetoleranzen nach ISO 1101 und DIN 7167</text>
<text x="231.9" y="216.8">DIMENSIONS ARE IN MILLIMETERS</text>
<text x="280.3" y="218.1">PARTS EDGES ACC.</text>
<text x="285" y="221.5">ISO 13715</text>
<text x="303.9" y="217.3">nach ISO 1302</text>
<text x="309" y="220.9">in mm</text>
<text x="372.6" y="216.8">WEIGHT IN KILOGRAMS</text>
<text x="397.6" y="219.1">PROJECTION</text>
<text x="399.1" y="221.4">METHOD</text>
<text x="400" y="216.8">methode</text>
<text x="236.1" y="226.1">Maße ohne Toleranzangabe</text>
<text x="286.4" y="225.7">-0,3</text>
<text x="293.8" y="225.8">+0,3</text>
<text x="302.1" y="225.6">SURFACE TEXTURES</text>
<text x="372.9" y="225.1">Werkstoff s. Stückliste</text>
<text x="373.2" y="227.5">MATERIAL S. PARTS LIST</text>
<text x="399.9" y="225.1">ISO 128</text>
<text x="223" y="229.1">DIMENSIONS WITHOUT INDICATION OF TOLERANCES</text>
<text x="303.4" y="232.1">IN MICROMETERS</text>
<text x="305.1" y="228.7">ACC. ISO 1302</text>
<text x="288.3" y="235.8">Datum / DATE</text>
<text x="304.6" y="235.8">Name / NAME</text>
<text x="320" y="237.8">DESIGNATION</text>
<text x="320.1" y="235">Benennung</text>
<text x="247.8" y="241">s&lt;50</text>
<text x="257.8" y="241">s&gt;50</text>
<text x="277.5" y="241.3">Bearbeitet</text>
<text x="278.9" y="244">Drawn</text>
<text x="223.5" y="251.3">WELDING SEAMS WITHOUT SPECIFICATIONS OF QUALITY CLASS</text>
<text x="224.3" y="247.9">Schweißnähte ohne Bewertungsgruppen-Angabe</text>
<text x="276.8" y="250.1">CHECKED</text>
<text x="278.3" y="247.3">Geprüft</text>
<text x="242.4" y="256.6">ISO 5817-C</text>
<text x="242.8" y="254.2">nach / ACC.</text>
<text x="276.2" y="256.1">STANDARD</text>
<text x="278.9" y="253.1">Norm</text>
<text x="276.2" y="261.8">Department</text>
<text x="276.2" y="259.5">Abteilung</text>
<text x="3.6" y="266.1" transform="rotate(-90 3.6 266.1)">COPYING OF THIS DOCUMENT, AND GIVING IT TO OTHERS AND THE</text>
<text x="6.7" y="266.1" transform="rotate(-90 6.7 266.1)">USE OR COMMUNICATION OF THE CONTENTS THEREOF, ARE FORBIDDEN</text>
<text x="10.1" y="266.1" transform="rotate(-90 10.1 266.1)">WITHOUT EXPRESS AUTHORITY. OFFENDERS ARE LIABLE TO THE PAY-</text>
<text x="13.2" y="266.1" transform="rotate(-90 13.2 266.1)">MENT OF DAMAGES. ALL RIGHTS ARE RESERVED IN THE EVENT OF THE</text>
<text x="16.4" y="266.1" transform="rotate(-90 16.4 266.1)">GRANT OF A PATENT OR THE REGISTRATION OF A UTILITY MODEL OR</text>
<text x="19.5" y="266.1" transform="rotate(-90 19.5 266.1)">DESIGN.</text>
</g>
<g font-size="2.1">
<text x="224.6" y="231.6">spanend</text>
<text x="225.8" y="233.7">mittel</text>
<text x="235.7" y="231.6">spanlos</text>
<text x="236.8" y="233.3">grob</text>
<text x="250.1" y="231.7">Brennschnitte</text>
<text x="252.4" y="233.8">CUTS</text>
<text x="266.4" y="233.6">konstruktion</text>
<text x="266.9" y="231.8">Schweiß-</text>
<text x="223.2" y="236.9">MACHINED</text>
<text x="224.2" y="239">MEDIUM</text>
<text x="232.2" y="237">WITHOUT MACH.</text>
<text x="234.8" y="239">COARSE</text>
<text x="266.6" y="239.1">STRUCURE</text>
<text x="267.1" y="237.1">WELDED</text>
<text x="224.2" y="244">ISO 2768</text>
<text x="234.9" y="244.1">ISO 2768</text>
<text x="245.3" y="244.1">ISO 9013-431</text>
<text x="255.3" y="244.1">ISO 9013-432</text>
<text x="266" y="244.1">ISO 13920-B</text>
<text x="278" y="277.5">KHD HUMBOLDT WEDAG AG</text>
</g>
<g font-size="1.7">
<text x="320.2" y="214.6">Maßstab</text>
<text x="320.2" y="221.6">Rohteil-Nr.</text>
<text x="320.4" y="217.3">SCALE</text>
<text x="320.4" y="224.2">BLANK-NO.</text>
<text x="320.2" y="228.6">Modell-Nr.</text>
<text x="320.4" y="231.2">MODEL-NO.</text>
<text x="321.9" y="264.9">UNA</text>
<text x="328" y="266.8">PART-NO.</text>
<text x="328" y="264.9">Teile-Nr.</text>
<text x="366" y="266.8">CHA.</text>
<text x="366" y="264.9">Cha.</text>
<text x="372.1" y="266.8">FOR.</text>
<text x="372.1" y="264.9">For.</text>
<text x="378.4" y="266.8">LANGUAGE</text>
<text x="378.4" y="264.6">Sprache</text>
<text x="400.2" y="266.8">SHEET</text>
<text x="400.7" y="264.9">Blatt</text>
<text x="397.2" y="280">OF</text>
<text x="397.2" y="277">von</text>
<text x="406.6" y="280">SH.</text>
<text x="407.2" y="277">Bl.</text>
<text x="223.3" y="285.9">INDEX</text>
<text x="224" y="283.3">Zust.</text>
<text x="239.4" y="285.7">REVISION</text>
<text x="239.4" y="282.9">Änderung</text>
<text x="257.2" y="285.4">DATE / NAME</text>
<text x="257.5" y="283.3">Datum / Name</text>
<text x="268.4" y="282.9">Geprüft</text>
<text x="268.5" y="285.7">CHECKED</text>
<text x="276.3" y="285.9">ORIGIN</text>
<text x="276.3" y="282.9">Ursprung</text>
<text x="320.1" y="285.9">REPLACEMENT FOR</text>
<text x="320.2" y="283.3">Ersatz für</text>
<text x="366" y="285.9">REPLACED BY</text>
<text x="366.1" y="283.3">Ersetzt durch</text>
</g>
</svg>
